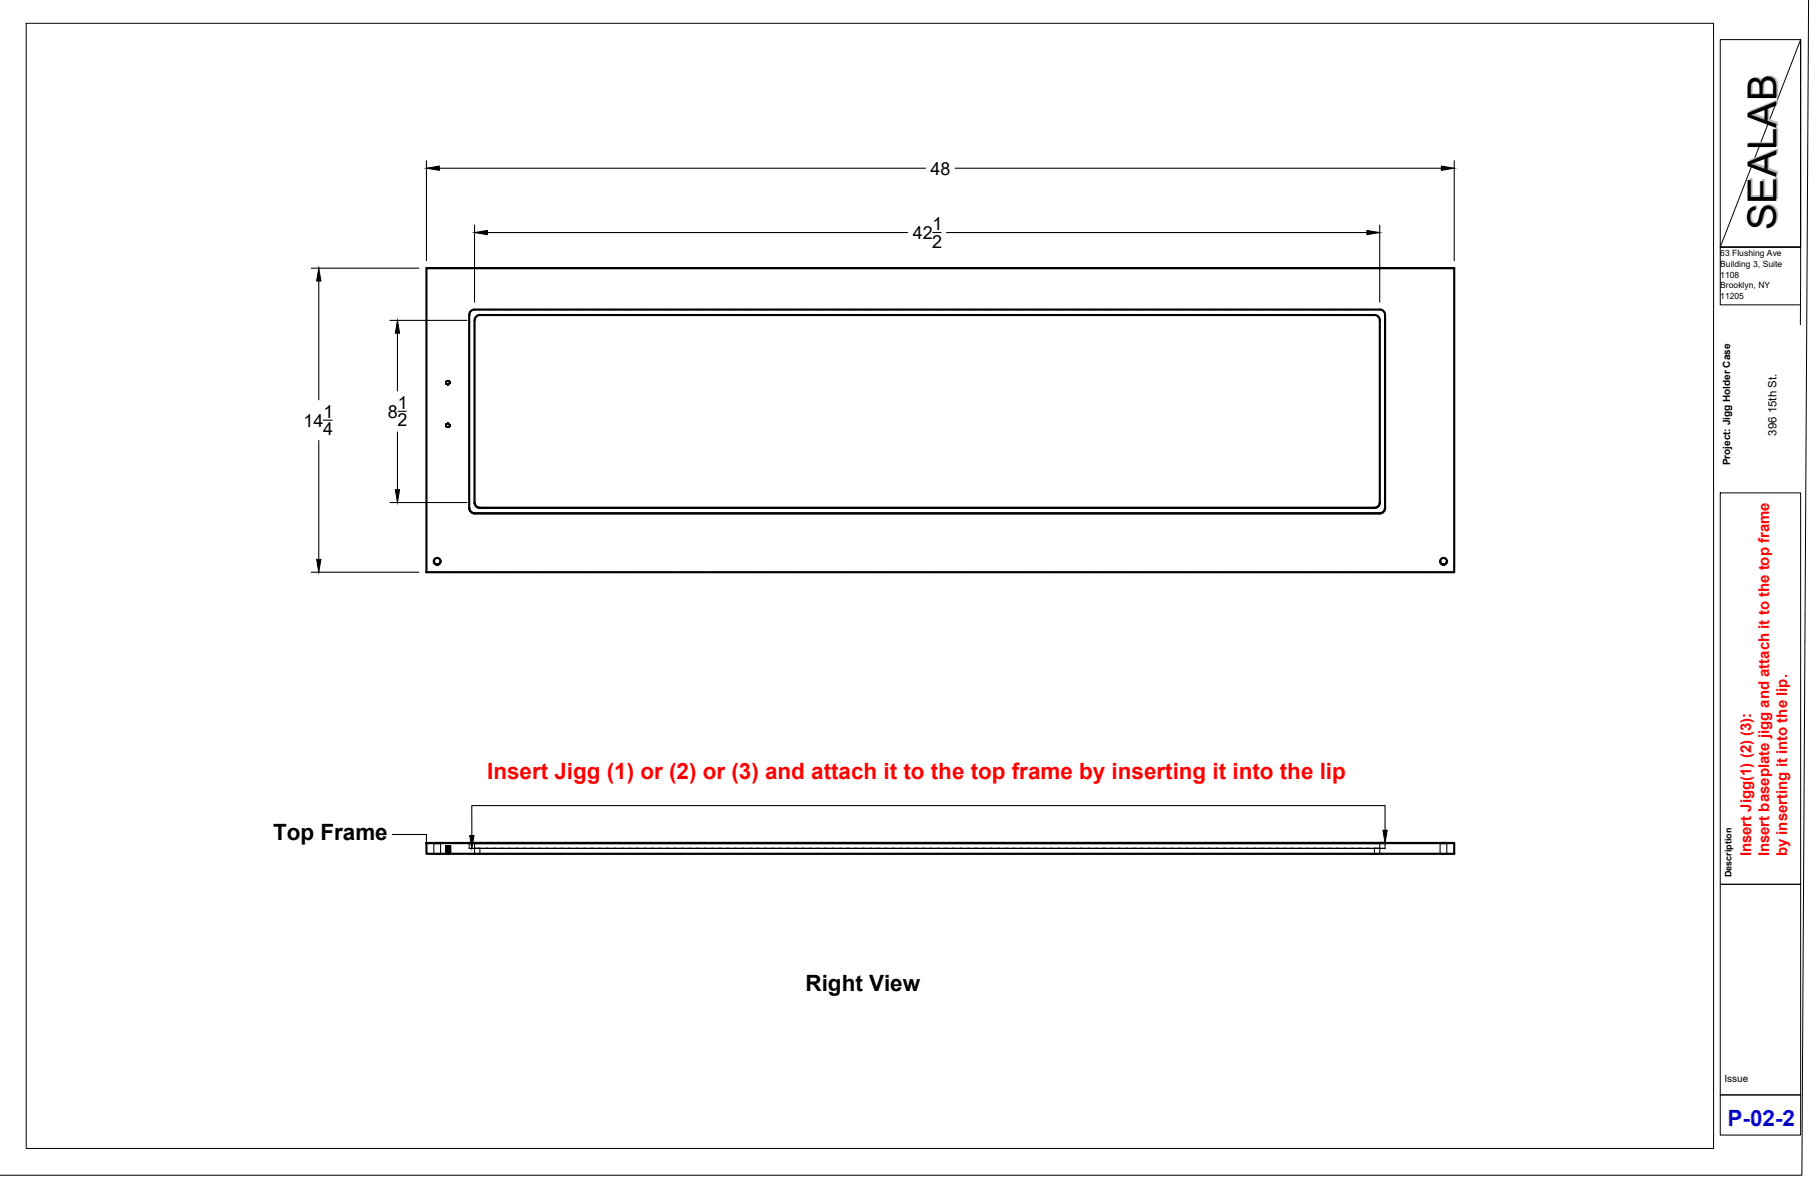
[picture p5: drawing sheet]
<svg xmlns="http://www.w3.org/2000/svg" width="432mm" height="279mm" viewBox="0 0 432 279" stroke-linecap="round" stroke-linejoin="round" font-family="sans-serif">
<!-- layer: Hidden -->
<g fill="none" stroke="#000" stroke-width=".25">
<path d="M111.3 74.7h.1M114 73.4h-1.4a1.25 1.25 0 0 0-1.3 1.3M115.2 73.4h2.4M115.8 74.7h-1.9a1.26 1.26 0 0 0-1.3 1.3M117 74.7h2.4M118.8 73.4h2.3M120.6 74.7h2.3M122.3 73.4h2.4M124.1 74.7h2.4M125.9 73.4h2.4M127.7 74.7h2.4M129.5 73.4h2.4"/>
<path d="M131.3 74.7h2.3M133.1 73.4h2.3M134.9 74.7h2.3M136.6 73.4h2.4M138.4 74.7h2.4M140.2 73.4h2.4M142 74.7h2.4M143.8 73.4h2.4M145.6 74.7h2.3M147.3 73.4h2.4M149.1 74.7h2.4M150.9 73.4h2.4"/>
<path d="M152.7 74.7h2.4M154.5 73.4h2.4M156.3 74.7h2.4M158.1 73.4h2.3M159.9 74.7h2.3M161.6 73.4h2.4M163.4 74.7h2.4M165.2 73.4h2.4M167 74.7h2.4M168.8 73.4h2.4M170.6 74.7h2.4M172.3 73.4h2.4"/>
<path d="M174.1 74.7h2.4M175.9 73.4h2.4M177.7 74.7h2.4M179.5 73.4h2.4M181.3 74.7h2.4M183 73.4h2.4M184.8 74.7h2.4M186.6 73.4h2.4M188.4 74.7h2.4M190.2 73.4h2.4M192 74.7h2.4M193.8 73.4h2.4"/>
<path d="M195.6 74.7h2.4M197.3 73.4h2.4M199.1 74.7h2.4M200.9 73.4h2.4M202.7 74.7h2.4M204.5 73.4h2.4M206.3 74.7h2.4M208.1 73.4h2.3M209.8 74.7h2.4M211.6 73.4h2.4M213.4 74.7h2.4M215.2 73.4h2.4"/>
<path d="M217 74.7h2.4M218.8 73.4h2.3M220.6 74.7h2.3M222.4 73.4h2.3M224.1 74.7h2.4M225.9 73.4h2.4M227.7 74.7h2.4M229.5 73.4h2.4M231.3 74.7h2.4M233.1 73.4h2.3M234.9 74.7h2.3M236.6 73.4h2.4"/>
<path d="M238.4 74.7h2.4M240.2 73.4h2.4M242 74.7h2.4M243.8 73.4h2.4M245.6 74.7h2.3M247.4 73.4h2.3M249.2 74.7h2.3M250.9 73.4h2.4M252.7 74.7h2.4M254.5 73.4h2.4M256.3 74.7h2.4M258.1 73.4h2.4"/>
<path d="M259.9 74.7h2.3M261.6 73.4h2.4M263.4 74.7h2.4M265.2 73.4h2.4M267 74.7h2.4M268.8 73.4h2.4M270.6 74.7h2.4M272.4 73.4h2.3M274.2 74.7h2.3M275.9 73.4h2.4M277.7 74.7h2.4M279.5 73.4h2.4"/>
<path d="M281.3 74.7h2.4M283.1 73.4h2.4M284.9 74.7h2.4M286.6 73.4h2.4M288.4 74.7h2.4M290.2 73.4h2.4M292 74.7h2.4M293.8 73.4h2.4M295.6 74.7h2.4M297.3 73.4h2.4M299.1 74.7h2.4M300.9 73.4h2.4"/>
<path d="M302.7 74.7h2.4M304.5 73.4h2.4M306.3 74.7h2.4M308.1 73.4h2.4M309.9 74.7h2.4M311.6 73.4h2.4M313.4 74.7h2.4M315.2 73.4h2.4M317 74.7h2.4M318.8 73.4h2.4M320.6 74.7h2.4M322.4 73.4h2.3"/>
<path d="M324.1 74.7h2a1.25 1.25 0 0 1 1.3 1.3M325.9 73.4h1.4a1.25 1.25 0 0 1 1.3 1.3M105.8 90.7h.1M105.8 90.9v-.3l.2-.3h.5l.2 .6-.4 .3M105.8 90.6l.5-.3 .4 .3-.2 .5h-.5M105.9 90.9l.1-.5 .6 .1 .1 .3-.2 .3-.6-.1M105.9 90.9l.1 .2h.4l.3-.3-.3-.4h-.4l-.1 .3 .3-.4 .4 .2 .1 .3-.2 .3-.6-.1M105.9 90.7h.1M105.9 90.9v-.3l.3-.3 .4 .3-.1 .5-.5-.1M105.9 91l.1-.6h.5l.2 .4-.4 .3M105.9 91l.3 .1 .4-.1M105.9 90.4l.5-.1 .3 .5-.4 .4-.5-.2"/>
<path d="M105.9 90.5v.3l.1 .3 .5-.1-.3 .1-.3-.2v-.4l.5-.2 .2 .3v.3l-.1-.5zM105.9 90.5v.4l.1 .2h.3l.4-.3-.1-.3-.4-.2 .4 .2v.5l-.3 .1-.3-.1zM106 90.4h.5l.1 .6-.2 .1h-.4l-.1-.6M106 90.3l-.2 .3v.4l.3 .2h.4M106 90.3l-.2 .3 .1 .4M106 90.3a.45 .45 0 0 1 .6 .1 .45 .45 0 0 1 0 .6l.1-.4-.2-.3a.48 .48 0 0 1 0 .8 .48 .48 0 0 1-.7-.3 .48 .48 0 0 1 .6-.5l.3 .3v.4l-.4 .2-.4-.2-.1-.4 .4-.3 .5 .2v.4l-.3 .3-.5-.1-.1-.4 .3-.4 .5 .1 .1 .5-.3 .3-.5-.1-.1-.4 .3-.4 .5 .1 .1 .5-.3 .3-.5-.1-.1-.4 .3-.4 .5 .1 .1 .5-.3 .3-.5-.1-.1-.4 .3-.4 .5 .1 .1 .5-.3 .3-.5-.1-.1-.4 .3-.4 .5 .1 .1 .5-.3 .3-.5-.1-.1-.4 .3-.4 .5 .1 .1 .5-.3 .3-.5-.1-.1-.4 .3-.4 .5 .1 .1 .5-.3 .3-.5-.1-.1-.4 .3-.4 .5 .1 .1 .5-.3 .3-.5-.1-.1-.5 .3-.3 .5 .1 .1 .5-.4 .3-.4-.1a.47 .47 0 0 1 0-.6 .47 .47 0 0 1 .6-.2h-.5M106 90.3h.4l.3 .2v.4l-.2 .2M106 90.3l-.2 .4 .1 .3M106.1 91.1l-.2-.5 .4-.3 .4 .5-.5 .3M106.1 90.3l-.3 .3 .2 .6 .6-.1 .1-.6M106.2 90.3l.5 .3-.1 .5-.5 .1-.3-.5M106.3 90.3l-.5 .2 .1 .5 .5 .2 .3-.5"/>
<path d="M106.4 91.1l.3-.4-.3-.3-.2-.1-.3 .2v.4l.4 .2M106.4 90.3l.3 .4-.3 .5-.5-.1v-.7M106.5 90.4l.2 .3-.1 .3-.3 .1-.4-.1v-.5l.4-.2-.3 .1-.1 .5 .3 .2 .4-.1v-.4l-.3-.3-.4 .2v.4l.3 .2 .4-.1v-.4M106.6 91v-.5l-.6-.1-.1 .4 .3 .3M106.6 90.4l-.6-.1-.2 .5 .4 .4 .5-.2M106.6 90.9l-.3 .2h-.3l-.1-.5 .3-.3 .3 .1 .2 .3-.2-.3-.3-.1-.3 .2v.3l.3 .3 .4-.1M106.7 90.7h.1M106.7 90.9l-.1-.5-.6-.1-.2 .5 .4 .4M105.8 100.9h.1M105.8 101v-.3l.2-.2h.5l.2 .5-.4 .4M105.8 100.8l.5-.4 .4 .4-.2 .5h-.5M105.9 100.9h.1"/>
<path d="M105.9 101v-.2l.3-.3 .3 .1 .2 .4-.3 .3h-.4v-.1h.5l.1-.4-.3-.3-.3 .1-.1 .4 .1 .3h.4l.3-.4-.3-.4h-.2l-.3 .4 .1-.3 .3-.1 .3 .2 .1 .3-.3 .3-.5-.1M105.9 101.1v-.4l.5-.2 .3 .5-.4 .3M105.9 101.1l.3 .2 .4-.1M105.9 100.5h.5l.3 .4-.4 .5-.5-.3M106 100.6h.5l.1 .5-.2 .2-.4-.1-.1-.5M106 100.5l-.2 .3v.4l.4 .2 .3-.1M106 100.5h.4a.48 .48 0 0 0-.6 .5 .48 .48 0 0 0 .8 .3 .48 .48 0 0 0-.1-.8h-.6l-.1 .5 .4 .4 .5-.2v-.6l-.5-.2-.4 .4 .1 .4 .4 .2 .4-.4-.1-.5-.5-.1-.3 .4 .1 .5 .5 .1 .3-.4-.1-.5-.5-.1-.3 .4 .1 .5 .5 .1 .3-.4-.1-.5-.5-.1-.3 .4 .1 .5 .5 .1 .3-.4-.1-.5-.5-.1-.3 .4 .1 .5 .5 .1 .3-.4-.1-.5-.5-.1-.3 .4 .1 .5 .5 .1 .3-.4-.1-.5-.5-.1-.3 .4 .1 .5 .5 .1 .3-.4-.1-.5-.5-.1-.3 .4 .1 .5 .5 .1 .3-.4-.1-.5-.5-.1-.3 .4 .1 .5h.6l.2-.4a.49 .49 0 0 0-.7-.3 .49 .49 0 0 0 0 .8 .49 .49 0 0 0 .7-.4l-.2-.5 .2 .3-.1 .4 .1-.5-.2-.2M106 100.6l-.1 .5 .3 .2h.3l.2-.3-.1-.3-.4-.2 .4 .1 .1 .4-.3 .3h-.2l-.3-.3 .1-.4M106 100.5h.5M106 100.5h.4l.3 .2-.2 .6M106 100.5l-.2 .3 .1 .3M106.1 101.3l-.2-.5 .4-.3 .4 .5-.5 .3"/>
<path d="M106.1 100.4l-.3 .4 .2 .5 .6-.1 .1-.6M106.2 100.4l.5 .3-.1 .5-.5 .2-.3-.6M106.3 100.4l-.5 .3 .1 .5 .5 .2 .3-.5M106.4 101.3l.3-.5-.3-.3h-.2l-.3 .2v.3l.4 .3M106.4 100.5l.3 .4-.3 .5-.5-.2v-.6M106.5 100.6l.2 .2-.1 .4-.3 .1-.4-.1v-.4l.1-.3h.3l-.4 .3v.3l.3 .2 .4-.1v-.5l-.3-.2-.4 .2v.4l.3 .2 .4-.2v-.4M106.6 101.2v-.5l-.6-.2-.1 .5 .3 .3M106.6 100.6l-.5-.2-.3 .2v.4l.4 .4 .5-.2M106.6 101l-.1-.4-.4-.1-.2 .3 .2 .5 .5-.1-.6 .1-.1-.6 .3-.2 .3 .1 .2 .4-.3 .3h-.4l-.1-.3 .1-.4 .4-.1 .3 .3-.2-.2-.3-.1-.3 .2v.3l.3 .3 .4-.1M106.7 100.9h.1M106.7 101.1l-.1-.6h-.7l-.1 .5 .4 .4M101.2 135.7h1.6"/>
<path d="M102.9 133.1a.79 .79 0 0 1 .8-.7 .79 .79 0 0 1 .8 .7M102.9 133.1h.1M104 135.7h2.4M104.5 133.1h.1M107.6 135.7h2.4M111.2 135.7h2.4M114.7 135.7h2.4M118.3 135.7h2.4M121.9 135.7h2.4M125.5 135.7h2.3M129 135.7h2.4M132.6 135.7h2.4"/>
<path d="M136.2 135.7h2.4M139.8 135.7h2.3M143.3 135.7h2.4M146.9 135.7h2.4M150.5 135.7h2.3M154.1 135.7h2.3M157.6 135.7h2.4M161.2 135.7h2.4M164.8 135.7h2.3M168.3 135.7h2.4M171.9 135.7h2.4M175.5 135.7h2.4"/>
<path d="M179 135.7h2.4M182.6 135.7h2.4M186.2 135.7h2.4M189.8 135.7h2.4M193.3 135.7h2.4M196.9 135.7h2.4M200.5 135.7h2.4M204 135.7h2.4M207.6 135.7h2.4M211.2 135.7h2.4M214.8 135.7h2.3M218.3 135.7h2.4"/>
<path d="M221.9 135.7h2.4M225.5 135.7h2.4M229 135.7h2.4M232.6 135.7h2.4M236.2 135.7h2.4M239.8 135.7h2.3M243.3 135.7h2.4M246.9 135.7h2.4M250.5 135.7h2.4M254 135.7h2.4M257.6 135.7h2.4M261.2 135.7h2.4"/>
<path d="M264.8 135.7h2.3M268.3 135.7h2.4M271.9 135.7h2.4M275.5 135.7h2.4M279.1 135.7h2.3M282.6 135.7h2.4M286.2 135.7h2.4M289.8 135.7h2.3M293.3 135.7h2.4M296.9 135.7h2.4M300.5 135.7h2.4M304.1 135.7h2.3"/>
<path d="M307.6 135.7h2.4M311.2 135.7h2.4M314.8 135.7h2.4M318.3 135.7h2.4M321.9 135.7h2.4M325.5 135.7h2.4M329.1 135.7h2.3M332.6 135.7h2.4M336.2 135.7h2.4M339.8 135.7h2.4M341.7 133.1a.79 .79 0 0 1 .8-.7 .79 .79 0 0 1 .8 .7M341.7 133.1h.1"/>
<path d="M343.3 133.1h.1M343.3 135.7h1.7M102.9 200v2.5M104.5 200v2.5M111.3 200v1.2h1.3M328.6 200v1.2h-1.3M341.7 200v2.5M343.3 200v2.5M101.2 202.5h1.6M102.9 202.5h1.6zM104 202.5h2.4M105.8 202.5l.9-.1z"/>
<path d="M105.8 202.1l.9 .1-.9-.1h.9zM105.8 201.8l.9 .1-.7 .1 .7-.1zM105.8 201h.9zM105.8 202.1l.9 .1-.9 .1 .9-.1zM105.8 201.8l.9 .1-.9 .1h.1h-.1l.9-.1zM105.8 201.6h.9zM105.8 201l.9-.1-.9 .1 .9 .1zM105.8 200.7l.9-.1-.9 .1 .9 .1zM105.8 202.4h.1M105.8 202.3h.1M105.8 202.1h.1M105.8 202h.1"/>
<path d="M105.8 201.8h.1M105.8 201.5h.1M105.8 201.2h.1M105.8 200.9h.1M105.8 201h.1M105.8 201.8l.1 .1M105.8 202.3l.1 .1M105.8 202.1l.1 .1M105.8 201l.1 .1M105.8 202.5h.1M105.8 201.2l.9 .1h-.9l.4 .1M105.8 200.6h.1"/>
<path d="M105.9 200.6l.8 .1-.7 .1 .7-.1zM105.9 201.3l.8 .1-.8 .1 .8-.1zM105.9 201.6l.8 .1-.8 .1h.7h-.7l.8-.1zM105.9 202.1l.8 .1-.8-.1 .7-.1zM105.9 202.4l.8-.1-.8 .1 .8 .1zM105.9 202.3h.6l-.6 .1h.8l-.8 .1 .8-.1zM105.9 202l.7-.1-.7 .1 .8 .1-.6 .1 .6-.1zM105.9 201.7l.7-.1-.7 .1 .8 .1zM105.9 200.9l.8 .1-.8 .1 .8-.1zM105.9 202.4h.1M105.9 202.2h.1M105.9 202h.1"/>
<path d="M105.9 201.9h.1M105.9 201.7h.1M105.9 201.5h.1M105.9 201.4h.1M105.9 201.2h.1M105.9 201.1h.1M105.9 200.9h.1M105.9 200.8h.1M105.9 200.6h.1M105.9 200.6v.2M105.9 201.3v.1M105.9 201.6v.1"/>
<path d="M105.9 202.4h-.1M105.9 202.2l-.1 .1M105.9 202l-.1 .1M105.9 201.9l-.1 .1M105.9 201.7l-.1 .1M105.9 201.4l-.1 .1M105.9 201.1l-.1 .1M105.9 200.9l-.1 .1M105.9 200.8l-.1 .1M105.9 201.5v.1M105.9 201.7h-.1l.9-.1-.9-.1 .9 .1-.9 .1h.1M105.9 200.6h.7"/>
<path d="M105.9 201.3h.7l-.7 .1 .8 .1M105.9 200.6l.8 .1h-.8l.2 .1M105.9 202.5h.1M105.9 202.5h.7M106.4 200.6h.3l-.9 .1 .9 .1M106.4 200.9l-.5 .1 .8 .1h-.8h.1M106.5 202.5h.1M106.6 202.4h-.8l.7 .1h-.5M106.6 201.4l-.8-.1 .9-.1-.9 .1 .8 .1M106.7 202.3h.1M106.7 202h.1M106.7 201.6h.1"/>
<path d="M106.7 201.3h.1M106.7 201h.1M106.7 200.7h.1M106.7 202.3v.2M106.7 200.7v.2M106.7 200.8v.2M106.7 201v.1M106.7 201.2v.1M106.7 201.4v.1M106.7 201.5v.1M106.7 201.6v.1M106.7 202.2v.1"/>
<path d="M106.7 201.1v.1M106.7 201.3v.1M106.7 202.1v.1M106.7 200.6h.1M106.7 201.8v.2M106.7 202.1h.1M106.7 200.8v.1M106.7 200.6v.1M106.7 202.4h.1M106.7 202.2h.1M106.7 201.9h.1M106.7 201.7h.1"/>
<path d="M106.7 201.4h.1M106.7 201.1h.1M106.7 200.9h.1M106.7 200.8h.1M106.7 202v.1M107.6 202.5h2.4M111.2 202.5h2.4M111.3 201.2h217.3M112.6 201.2v1.3h1.3M112.6 202.5h1.3M112.6 201.2h1.4M113.9 201.2h-1.3h3.2"/>
<path d="M113.9 202.5h214M115.2 201.2h212.1M326.1 201.2h1.3h-1.3M327.4 201.2v1.3h-1.3h1.3M329.1 202.5h2.3M332.6 202.5h2.4M336.2 202.5h2.4M339.8 202.5h2.4M341.7 202.5h1.6zM343.3 202.5h1.7"/>
</g>
<!-- layer: Visible -->
<g fill="none" stroke="#000" stroke-width=".51">
<path d="M101.2 63.6h243.8v72.1h-243.8zM101.2 63.6h243.8M111.9 73.7l.7-.3h214.8a1.27 1.27 0 0 1 1.2 1.3v45.8a1.27 1.27 0 0 1-1.3 1.3h-214.7a1.3 1.3 0 0 1-1.3-1.3v-45.8l.1-.4zM112.6 76v43.2M113.9 74.7h212.2M113.9 74.7a1.27 1.27 0 0 0-1.3 1.3M326.1 74.7a1.27 1.27 0 0 1 1.3 1.3v43.2a1.27 1.27 0 0 1-1.3 1.3h-212.2a1.27 1.27 0 0 1-1.3-1.3M102.9 133.1a.79 .79 0 0 0 .8 .8 .79 .79 0 0 0 .8-.8M341.7 133.1a.79 .79 0 0 0 .8 .8 .79 .79 0 0 0 .8-.8M101.2 199.9l243.8 .1zM101.2 200v2.5h243.8v-2.5M102.9 200h1.6z"/>
<path d="M111.3 199.9v.1M328.6 199.9l-217.3 .1M328.6 199.9v.1M341.7 200h1.6z"/>
<circle cx="103.7" cy="133.1" r=".79"/>
<circle cx="342.5" cy="133.1" r=".79"/>
</g>
<!-- layer: Visible Narrow -->
<path d="M112.6 121.8h.1M113.9 120.5h.1M326.1 120.5h.1M327.3 121.8h.1M112.6 199.9v.1M327.3 199.9v.1" fill="none" stroke="#000" stroke-width=".25"/>
<!-- layer: Hidden Narrow -->
<path d="M112.6 73.4h.1M113.9 74.7h.1M326.1 74.7h.1M327.3 73.4h.1M112.6 200v1.2M327.3 200v1.2M113.9 201.2v1.3M326.1 201.2v1.3" fill="none" stroke="#000" stroke-width=".25"/>
<!-- layer: None -->
<path d="M6.2 5.5h400.3v266.9h-400.3zM408.1 9.4h19.1v49.2h-19.1zM427.2 9.4v49.2h-19.1zM429.1 0l-1.6 278.7h-427.5M427.2 66.4v-7.8h-19.1v13.7h19.1M408.1 116.9h19.1v92.8h-19.1zM408.1 209.7h19.1v50h-19.1zM408.1 259.7h19.1v9.5h-19.1z" fill="none" stroke="#000" stroke-width=".24"/>
<!-- layer: Titleblock -->
<path d="M427.2 66.4l-.1 10.6" fill="none" stroke="#000" stroke-width=".24"/>
<!-- layer: Leaders -->
<path d="M111.4 198.2h1.1l-.5 3zM328.1 196.9h1l-.5 3.1z" fill="#000" stroke="#000" stroke-width=".24"/>
<path d="M93.1 197.9h8.1v2.1M328.6 196.9v-5.8h-216.7l.1 7.1" fill="none" stroke="#000" stroke-width=".25"/>
<!-- layer: FD_Dimensions -->
<g fill="none" stroke="#000" stroke-width=".25">
<path d="M101.2 38.1v23.7M104.2 39.9h115.4M226.6 39.9h115.4M345 38.1v23.7M112.6 53.4v18.3M115.6 55.2h99.7M221.3 55.2h2M224.6 55.2h99.7M327.3 53.4v18.3M73.9 63.6h25.5M75.6 66.7v28.1M92.5 76h18.3"/>
<path d="M94.3 79v13.7M76.7 99.7h2.1M94.4 97.6h2M75.6 104.5v28.2M92.5 119.2h18.3M94.3 102.4v13.7M73.9 135.7h25.5"/>
</g>
<path d="M101.2 39.9l3-.5v1zM342 39.4l3 .5-3 .5zM112.6 55.2l3-.5v1zM324.3 54.7l3 .5-3 .5zM75.6 63.6l.5 3.1h-1zM94.3 76l.5 3h-1zM93.8 116.1h1l-.5 3.1zM75.1 132.7h1l-.5 3z" fill="#000" stroke="#000" stroke-width=".24"/>
<text font-size="9.5" fill="#bababa" x="421.9" y="54.2" transform="rotate(-90 421.9 54.2)">SEALAB</text>
<text font-size="5.3" fill="#f00" x="115.6" y="184.8">Insert Jigg (1) or (2) or (3) and attach it to the top frame by inserting it into the lip</text>
<g font-size="5.3">
<text x="64.8" y="199.3">Top Frame</text>
<text x="191.1" y="235">Right View</text>
</g>
<text font-size="5.3" fill="#00f" x="409.9" y="267">P-02-2</text>
<g font-size="4.3">
<text x="220.8" y="41.4">48</text>
<text x="216.6" y="56.7">42</text>
<text x="221.2" y="58.7">2</text>
<text x="221.3" y="54.7">1</text>
<text x="72" y="101.2">14</text>
<text x="76.8" y="99.1">1</text>
<text x="92" y="99.1">8</text>
<text x="94.3" y="101.1">2</text>
<text x="94.4" y="97">1</text>
<text x="76.7" y="103.2">4</text>
</g>
<g font-size="3.5" fill="#f00">
<text x="415.5" y="203.1" transform="rotate(-90 415.5 203.1)">Insert Jigg(1) (2) (3):</text>
<text x="419.8" y="203.1" transform="rotate(-90 419.8 203.1)">Insert baseplate jigg and attach it to the top frame</text>
<text x="424" y="203.1" transform="rotate(-90 424 203.1)">by inserting it into the lip.</text>
</g>
<text font-size="2.7" x="421.4" y="103.3" transform="rotate(-90 421.4 103.3)">396 15th St.</text>
<g font-size="2.4">
<text x="410.5" y="110.4" transform="rotate(-90 410.5 110.4)">Project: Jigg Holder Case</text>
<text x="409.1" y="256.6">Issue</text>
</g>
<text font-size="2.1" x="410.8" y="208" transform="rotate(-90 410.8 208)">Description</text>
<g font-size="2">
<text x="408.1" y="60.7">63 Flushing Ave</text>
<text x="408.1" y="63.3">Building 3, Suite</text>
<text x="408.1" y="65.8">1108</text>
<text x="408.1" y="68.4">Brooklyn, NY</text>
<text x="408.1" y="71">11205</text>
</g>
</svg>
